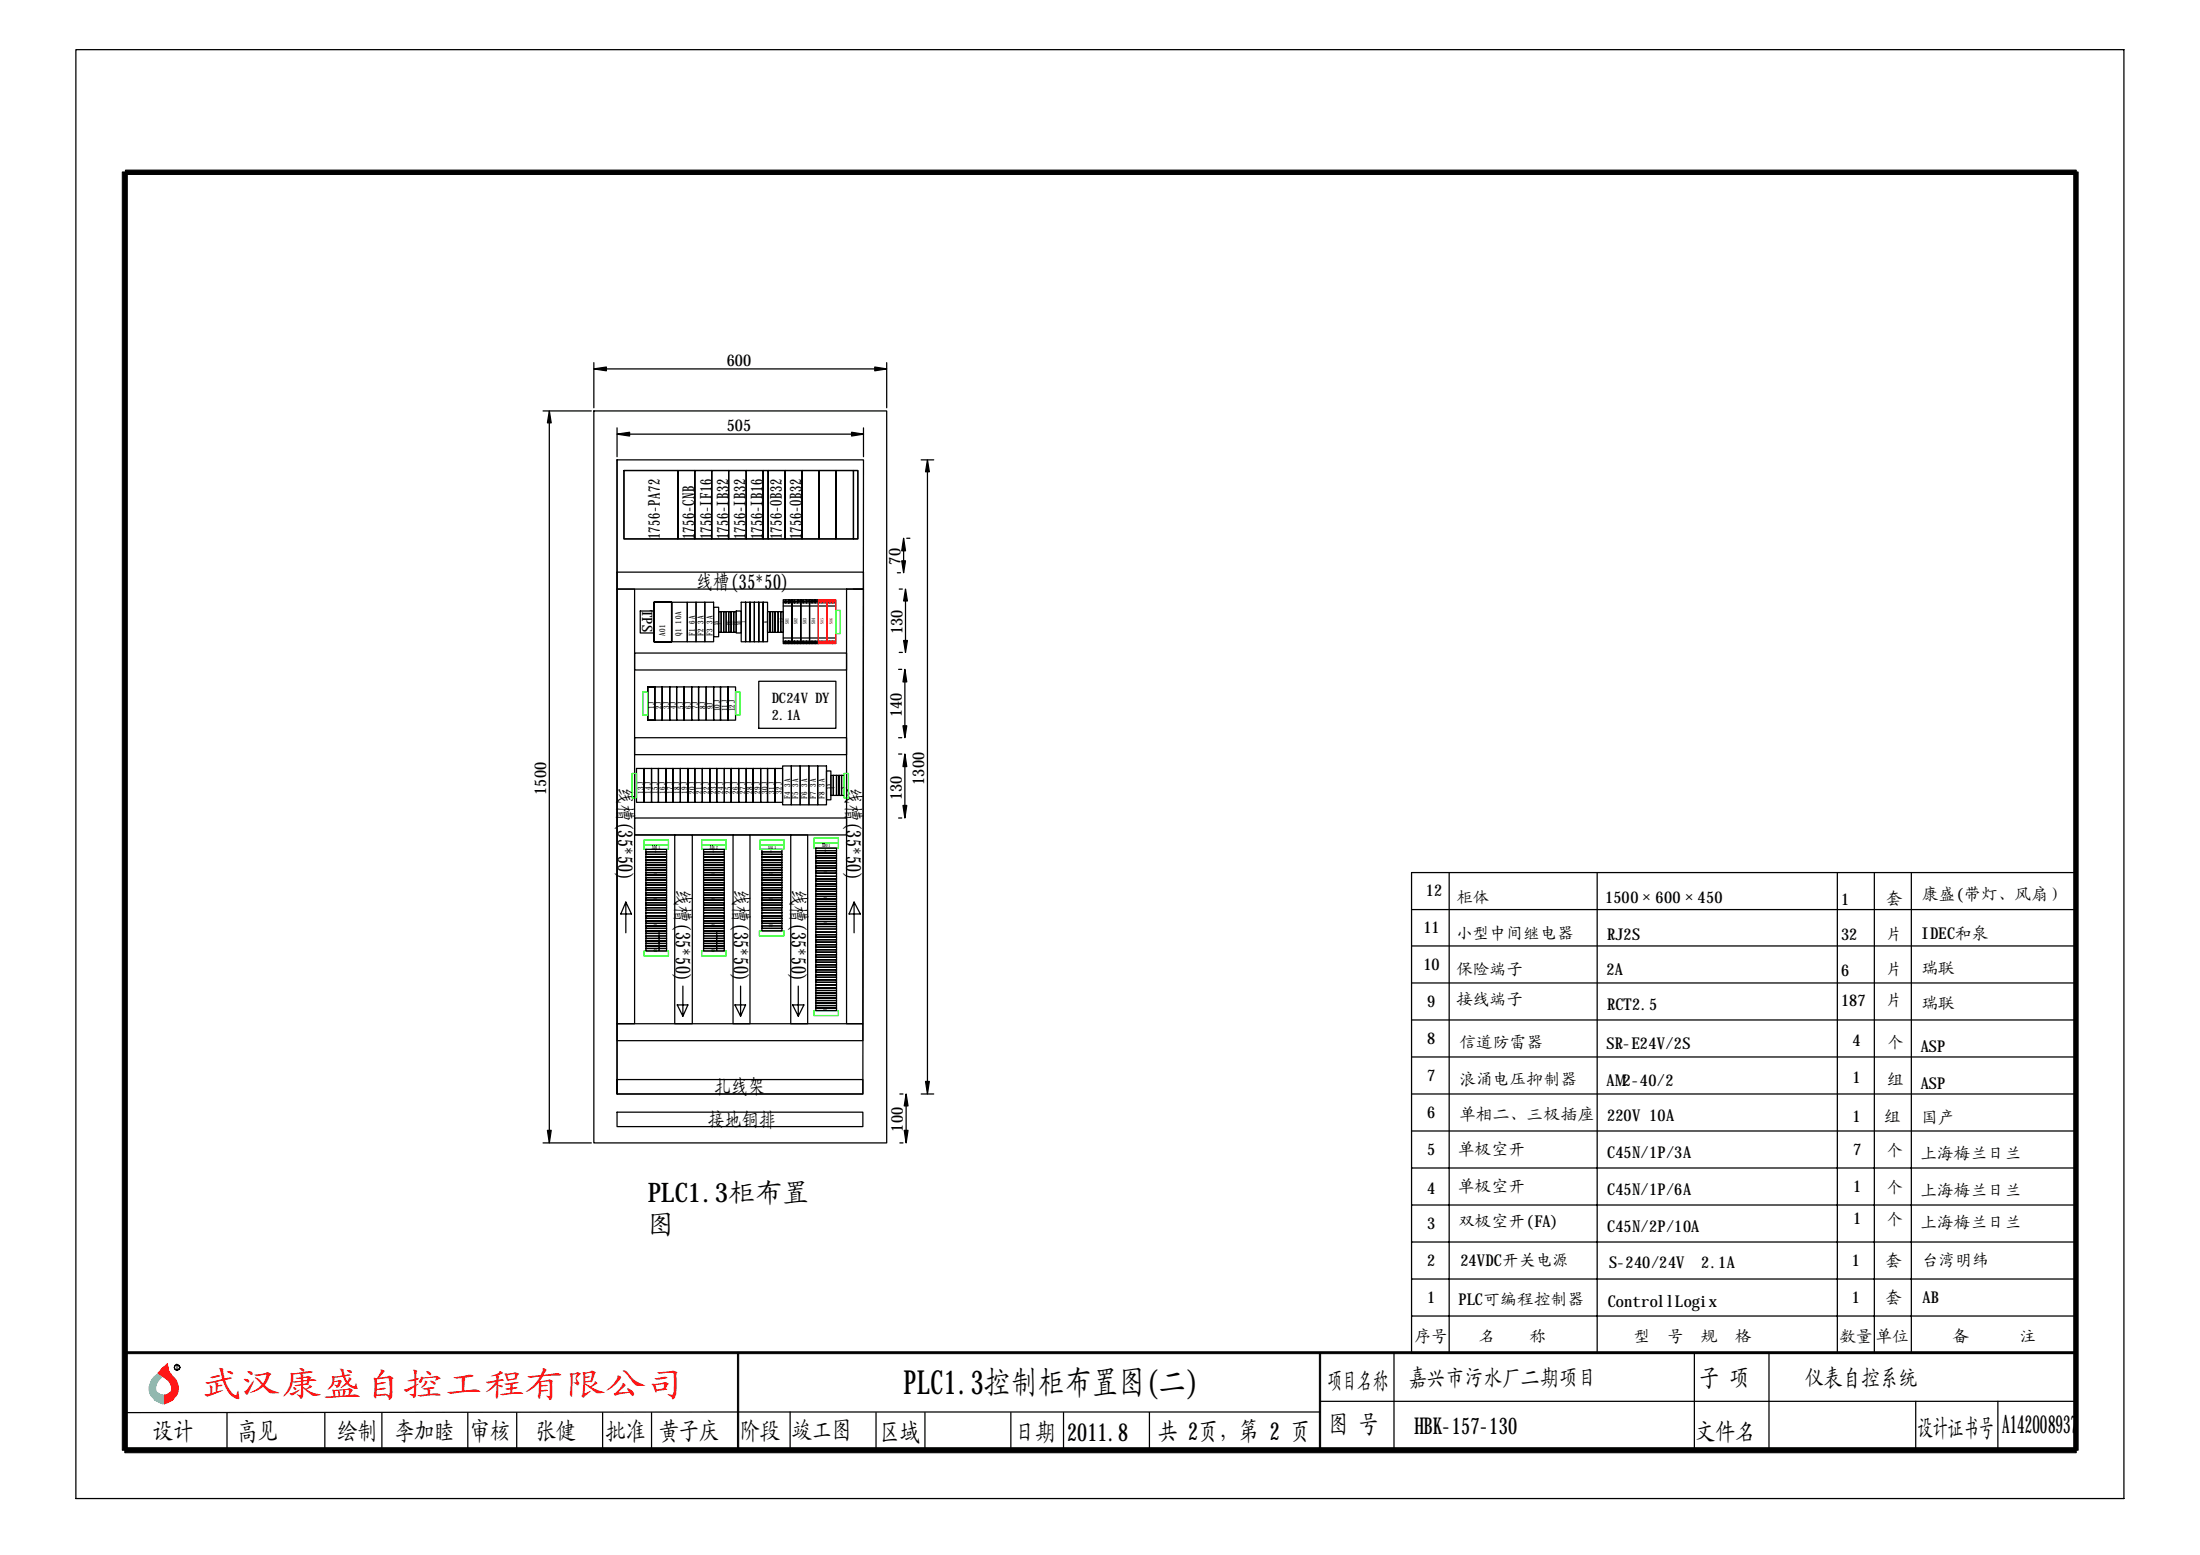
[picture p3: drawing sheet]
<svg xmlns="http://www.w3.org/2000/svg" width="297mm" height="210mm" viewBox="0 0 297 210" stroke-linecap="round" stroke-linejoin="round" font-family="sans-serif">
<g fill="none" stroke="#000" stroke-width=".17">
<path d="M10.2 6.7h276.6v195.6h-276.6zM73.3 55.5h6.5M74.2 57.1v95.5M80.2 55.5h39.5v98.8h-39.5zM80.2 49v6M81.9 49.8h36.2M83.3 57.8v3.9M85 58.6h30M116.6 57.8v3.9M119.7 49v6M83.3 62.1h33.3l-.1 85.6h-33.2zM83.3 77.2h33.3v2.3h-33.3z"/>
<path d="M83.3 79.5h2.4v58.7h-2.4zM83.3 62.1v85.6M84.2 63.5h31.6v9.2h-31.6zM84.2 63.5h7.3v9.2h-7.3zM91.5 63.5h2.3v9.2h-2.3zM93.8 63.5h2.3v9.2h-2.3zM96.1 63.5h2.3v9.2h-2.3zM98.4 63.5h2.4v9.2h-2.4zM100.8 63.5h2.2v9.2h-2.2zM103 63.5h.7v9.2h-.7zM103.7 63.5h2.3v9.2h-2.3zM106 63.5h2.3v9.2h-2.3z"/>
<path d="M108.3 63.5h2.3v9.2h-2.3zM110.6 63.5h2.3v9.2h-2.3zM112.9 63.5h2.3v9.2h-2.3zM114.3 79.5h2.3l-.1 58.7h-2.2zM115.2 63.5h.6v9.2h-.6zM115.2 79.5h1.4M121.2 77.3h.4M121.4 79.5h.4M122 74.4v1.3M122.4 72.7h.5M124.4 62.1h1.7M125.2 63.7v82.3"/>
<path d="M85.7 88.2h28.6v2.2h-28.6zM85.7 99.6h28.6v2.3h-28.6zM86.4 82.5h1.9v2.9h-1.9zM87.5 92.7h.9v4.5h-.9v-4.5h.9v4.5h-.9zM88.3 81.3h2.4v5.3h-2.4v-5.3h2.4v5.3h-2.4v-5.3h2.4v5.3h-2.4zM88.4 92.7h1v4.5h-1zM89.4 92.7h1v4.5h-1zM90.4 92.7h1v4.5h-1zM90.7 81.3h2.1v5.3h-2.1zM91.4 92.7h1v4.5h-1zM92.4 92.7h1v4.5h-1zM92.8 81.3h1.2v5.3h-1.2z"/>
<path d="M93.4 92.7h.9v4.5h-.9zM94 81.3h1.2v5.3h-1.2zM94.3 92.7h1v4.5h-1zM95.2 81.3h1.2v5.3h-1.2zM95.3 92.7h1.1v4.5h-1.1zM96.4 92.7h.9v4.5h-.9zM96.4 82h.6v4h-.6zM97 82.6h.4v2.8h-.4zM97.3 92.7h1v4.5h-1zM97.4 82.6h.3v2.8h-.3zM97.7 82.6h.3v2.8h-.3zM98 82.6h.4v2.8h-.4z"/>
<path d="M98.3 92.7h1v4.5h-1zM98.4 82.6h.3v2.8h-.3zM98.7 82.6h.4v2.8h-.4zM99.1 82.6h.3v2.8h-.3zM99.4 82.5h.7v2.9h-.7zM100.1 81.3h.6v5.3h-.6zM100.7 81.3h.6v5.3h-.6zM101.3 81.3h.6v5.3h-.6zM101.9 81.3h.5v5.3h-.5zM102.4 81.3h.6v5.3h-.6zM102.4 92h10.5v6.3h-10.5zM103 81.3h.6v5.3h-.6z"/>
<path d="M103.6 82.6h.4v2.8h-.4zM104 82.6h.3v2.8h-.3zM104.3 82.6h.3v2.8h-.3zM104.6 82.6h.5v2.8h-.5zM105.1 82.6h.3v2.8h-.3zM105.4 82.6h.3v2.8h-.3zM105.7 81h.4v.4v-.4h.4v.4v-.4h.4v5.9h-.4v-.4v.4h-.4v-.4v.4h-.4zM105.7 81.4h7.2M105.7 86.1h7.2M105.7 81.8h7.2M105.7 86.5h7.2M105.8 86.6h.2v.2h-.2z"/>
<path d="M105.8 81.1h.2v.1h-.2zM106.3 86.6v.2zM106.3 81.1v.1zM106.7 86.6h.1v.2h-.1zM106.7 81.1l.1 .1zM106.9 81h.4v.4v-.4h.4v.4v-.4h.4v5.9h-.4v-.4v.4h-.4v-.4v.4h-.4zM107 86.6h.2v.2h-.2zM107 81.1h.2v.1h-.2zM107.4 86.6h.1v.2h-.1zM107.4 81.1l.1 .1zM107.9 86.6v.2zM107.9 81.1v.1z"/>
<path d="M108.1 81h.4v.4v-.4h.4v.4v-.4h.4v5.9h-.4v-.4v.4h-.4v-.4v.4h-.4zM108.2 86.6h.2v.2h-.2zM108.2 81.1h.2v.1h-.2zM108.6 86.6h.1v.2h-.1zM108.6 81.1l.1 .1zM109.1 86.6v.2zM109.1 81.1v.1zM109.3 81h.3v.4v-.4h.5v.4v-.4h.4v5.9h-.4v-.4v.4h-.5v-.4v.4h-.3zM109.4 86.6h.2v.2h-.2zM109.4 81.1h.2v.1h-.2zM109.8 86.6h.1v.2h-.1zM109.8 81.1l.1 .1z"/>
<path d="M110.2 86.6h.1v.2h-.1zM110.2 81.1l.1 .1zM121.3 90.4h.5M121.3 99.6h.5M121.4 88.1h.4M122.2 92v6M122.3 81.1v5.4M85.7 110.4h28.6v2.3h-28.6zM85.7 112.7h5.4M85.9 103.7h1.1v4.6h-1.1zM87 103.7h1v4.6h-1zM87.2 114.7h2.8v.3h-2.8z"/>
<path d="M87.2 115h2.8v.3h-2.8zM87.2 115.3h2.8v.4h-2.8zM87.2 115.7h2.8v.4h-2.8zM87.2 116.1h2.8v.3h-2.8zM87.2 116.4h2.8v.4h-2.8zM87.2 116.8h2.8v.3h-2.8zM87.2 117.1h2.8v.3h-2.8zM87.2 117.4h2.8v.4h-2.8zM87.2 117.8h2.8v.3h-2.8zM87.2 118.1h2.8v.4h-2.8zM87.2 118.5h2.8v.3h-2.8zM87.2 118.8h2.8v.3h-2.8z"/>
<path d="M87.2 119.1h2.8v.4h-2.8zM87.2 119.5h2.8v.3h-2.8zM87.2 119.8h2.8v.4h-2.8zM88 103.7h.9v4.6h-.9zM88.9 103.7h1v4.6h-1zM89.9 103.7h.9v4.6h-.9zM90.8 103.7h1.1v4.6h-1.1zM91.1 112.7h2.4v25.5h-2.4zM91.9 103.7h1v4.6h-1zM92.9 103.7h.9v4.6h-.9zM93.5 112.7h5.5M93.8 103.7h1v4.6h-1z"/>
<path d="M94.8 103.7h1v4.6h-1zM95 114.7h2.8v.3h-2.8zM95 115h2.8v.3h-2.8zM95 115.3h2.8v.4h-2.8zM95 115.7h2.8v.4h-2.8zM95 116.1h2.8v.3h-2.8zM95 116.4h2.8v.4h-2.8zM95 116.8h2.8v.3h-2.8zM95 117.1h2.8v.3h-2.8zM95 117.4h2.8v.4h-2.8zM95 117.8h2.8v.3h-2.8zM95 118.1h2.8v.4h-2.8z"/>
<path d="M95 118.5h2.8v.3h-2.8zM95 118.8h2.8v.3h-2.8zM95 119.1h2.8v.4h-2.8zM95 119.5h2.8v.3h-2.8zM95 119.8h2.8v.4h-2.8zM95.8 103.7h1v4.6h-1zM96.8 103.7h1v4.6h-1zM97.8 103.7h.9v4.6h-.9zM98.7 103.7h1v4.6h-1zM99 112.7h2.3v25.5h-2.3zM99.7 103.7h1.1v4.6h-1.1zM100.8 103.7h.9v4.6h-.9z"/>
<path d="M101.3 112.7h5.5M101.7 103.7h1v4.6h-1zM102.7 103.7h.9v4.6h-.9zM102.9 114.7h2.7v.3h-2.7zM102.9 115h2.7v.3h-2.7zM102.9 115.3h2.7v.4h-2.7zM102.9 115.7h2.7v.4h-2.7zM102.9 116.1h2.7v.3h-2.7zM102.9 116.4h2.7v.4h-2.7zM102.9 116.8h2.7v.3h-2.7zM102.9 117.1h2.7v.3h-2.7zM102.9 117.4h2.7v.4h-2.7z"/>
<path d="M102.9 117.8h2.7v.3h-2.7zM102.9 118.1h2.7v.4h-2.7zM102.9 118.5h2.7v.3h-2.7zM102.9 118.8h2.7v.3h-2.7zM102.9 119.1h2.7v.4h-2.7zM102.9 119.5h2.7v.3h-2.7zM102.9 119.8h2.7v.4h-2.7zM103.6 103.7h1v4.6h-1zM104.6 103.7h1.1v4.6h-1.1zM105.7 103.4h1.1v5.2h-1.1zM106.8 112.7h2.3v25.5h-2.3zM106.8 103.4h1.2v5.2h-1.2z"/>
<path d="M108 103.4h1.2v5.2h-1.2zM109.2 103.4h1.2v5.2h-1.2zM110.2 114.5h2.7v.3h-2.7zM110.2 114.8h2.7v.4h-2.7zM110.2 115.2h2.7v.3h-2.7zM110.2 115.5h2.7v.3h-2.7zM110.2 115.8h2.7v.4h-2.7zM110.2 116.2h2.7v.3h-2.7zM110.2 116.5h2.7v.4h-2.7zM110.2 116.9h2.7v.3h-2.7zM110.2 117.2h2.7v.3h-2.7zM110.2 117.5h2.7v.4h-2.7z"/>
<path d="M110.2 117.9h2.7v.4h-2.7zM110.2 118.3h2.7v.3h-2.7zM110.2 118.6h2.7v.4h-2.7zM110.2 119h2.7v.3h-2.7zM110.2 119.3h2.7v.3h-2.7zM110.2 119.6h2.7v.4h-2.7zM110.2 120h2.7v.3h-2.7zM110.4 103.4h1.2v5.2h-1.2zM111.6 104.1h.6v3.9h-.6zM112.2 104.7h.3v2.7h-.3zM112.5 104.7h.4v2.7h-.4zM112.9 104.7h.4v2.7h-.4z"/>
<path d="M113.3 104.7h.3v2.7h-.3zM113.6 104.7h.4v2.7h-.4zM121.3 101.8h.5M121.3 110.4h.5M122.2 103.5v5.2M195.7 117.8v64.8M215.6 117.8v64.8M248.1 117.8v64.8M253.1 117.8v64.8M258.1 117.8v64.8M280.3 117.8h-89.7v64.8h89.7M83.3 138.2h33.2v2.3h-33.2z"/>
<path d="M84.5 121.8l.8 1.6h-1.5zM84.5 121.8v4.1M87.2 120.2h2.8v.3h-2.8zM87.2 120.5h2.8v.3h-2.8zM87.2 120.8h2.8v.4h-2.8zM87.2 121.2h2.8v.3h-2.8zM87.2 121.5h2.8v.3h-2.8zM87.2 121.8h2.8v.4h-2.8zM87.2 122.2h2.8v.3h-2.8zM87.2 122.5h2.8v.4h-2.8zM87.2 122.9h2.8v.3h-2.8zM87.2 123.2h2.8v.4h-2.8z"/>
<path d="M87.2 123.6h2.8v.4h-2.8zM87.2 124h2.8v.3h-2.8zM87.2 124.3h2.8v.3h-2.8zM87.2 124.6h2.8v.4h-2.8zM87.2 125h2.8v.3h-2.8zM87.2 125.3h2.8v.4h-2.8zM87.2 125.7h2.8v.3h-2.8zM87.2 126h2.8v.3h-2.8zM87.2 126.3h2.8v.4h-2.8zM87.2 126.7h2.8v.3h-2.8zM87.2 127h2.8v.4h-2.8zM87.2 127.4h2.8v.3h-2.8z"/>
<path d="M87.2 127.7h2.8v.3h-2.8zM87.2 128h2.8v.4h-2.8zM89 125.7v2.6M91.4 135.7h1.5l-.7 1.5zM92.2 133.1v4.1M95 120.2h2.8v.3h-2.8zM95 120.5h2.8v.3h-2.8zM95 120.8h2.8v.4h-2.8zM95 121.2h2.8v.3h-2.8zM95 121.5h2.8v.3h-2.8zM95 121.8h2.8v.4h-2.8zM95 122.2h2.8v.3h-2.8z"/>
<path d="M95 122.5h2.8v.4h-2.8zM95 122.9h2.8v.3h-2.8zM95 123.2h2.8v.4h-2.8zM95 123.6h2.8v.4h-2.8zM95 124h2.8v.3h-2.8zM95 124.3h2.8v.3h-2.8zM95 124.6h2.8v.4h-2.8zM95 125h2.8v.3h-2.8zM95 125.3h2.8v.4h-2.8zM95 125.7h2.8v.3h-2.8zM95 126h2.8v.3h-2.8zM95 126.3h2.8v.4h-2.8z"/>
<path d="M95 126.7h2.8v.3h-2.8zM95 127h2.8v.4h-2.8zM95 127.4h2.8v.3h-2.8zM95 127.7h2.8v.3h-2.8zM95 128h2.8v.4h-2.8zM96.8 125.7v2.6M99.2 135.7h1.5l-.7 1.5zM100 133.1v4.1M102.9 120.2h2.7v.3h-2.7zM102.9 120.5h2.7v.3h-2.7zM102.9 120.8h2.7v.4h-2.7zM102.9 121.2h2.7v.3h-2.7z"/>
<path d="M102.9 121.5h2.7v.3h-2.7zM102.9 121.8h2.7v.4h-2.7zM102.9 122.2h2.7v.3h-2.7zM102.9 122.5h2.7v.4h-2.7zM102.9 122.9h2.7v.3h-2.7zM102.9 123.2h2.7v.4h-2.7zM102.9 123.6h2.7v.4h-2.7zM102.9 124h2.7v.3h-2.7zM102.9 124.3h2.7v.3h-2.7zM102.9 124.6h2.7v.4h-2.7zM102.9 125h2.7v.3h-2.7zM102.9 125.3h2.7v.4h-2.7z"/>
<path d="M107 135.7h1.5l-.7 1.5zM107.8 133.1v4.1M110.2 120.3h2.7v.4h-2.7zM110.2 120.7h2.7v.3h-2.7zM110.2 121h2.7v.3h-2.7zM110.2 121.3h2.7v.4h-2.7zM110.2 121.7h2.7v.3h-2.7zM110.2 122h2.7v.4h-2.7zM110.2 122.4h2.7v.3h-2.7zM110.2 122.7h2.7v.3h-2.7zM110.2 123h2.7v.4h-2.7zM110.2 123.4h2.7v.3h-2.7z"/>
<path d="M110.2 123.7h2.7v.4h-2.7zM110.2 124.1h2.7v.3h-2.7zM110.2 124.4h2.7v.3h-2.7zM110.2 124.7h2.7v.4h-2.7zM110.2 125.1h2.7v.3h-2.7zM110.2 125.4h2.7v.4h-2.7zM110.2 125.8h2.7v.4h-2.7zM110.2 126.2h2.7v.3h-2.7zM110.2 126.5h2.7v.3h-2.7zM110.2 126.8h2.7v.4h-2.7zM110.2 127.2h2.7v.3h-2.7zM110.2 127.5h2.7v.4h-2.7z"/>
<path d="M110.2 127.9h2.7v.3h-2.7zM110.2 128.2h2.7v.3h-2.7zM110.2 128.5h2.7v.4h-2.7zM110.2 128.9h2.7v.3h-2.7zM110.2 129.2h2.7v.4h-2.7zM110.2 129.6h2.7v.3h-2.7zM110.2 129.9h2.7v.3h-2.7zM110.2 130.2h2.7v.4h-2.7zM110.2 130.6h2.7v.3h-2.7zM110.2 130.9h2.7v.3h-2.7zM110.2 131.2h2.7v.4h-2.7zM110.2 131.6h2.7v.3h-2.7z"/>
<path d="M110.2 131.9h2.7v.4h-2.7zM110.2 132.3h2.7v.3h-2.7zM110.2 132.6h2.7v.3h-2.7zM110.2 132.9h2.7v.5h-2.7zM110.2 133.4h2.7v.3h-2.7zM110.2 133.7h2.7v.3h-2.7zM110.2 134h2.7v.4h-2.7zM110.2 134.4h2.7v.3h-2.7zM110.2 134.7h2.7v.4h-2.7zM110.2 135.1h2.7v.3h-2.7zM110.2 135.4h2.7v.3h-2.7zM110.2 135.7h2.7v.4h-2.7z"/>
<path d="M110.2 136.1h2.7v.3h-2.7zM115.3 121.8l.9 1.6h-1.6zM115.3 121.8v4.1M190.6 122.8h89.7M190.6 127.7h89.7M190.6 132.7h89.7M190.6 137.7h89.7M73.3 154.3h6.5M83.3 150.1h33.2v2h-33.2zM83.3 145.7h33.2v2h-33.2zM121.5 147.7h.4M121.5 154.3h.4"/>
<path d="M122.3 149.3v3.3M124.4 147.7h1.7M190.6 157.7h89.7M190.6 142.7h89.7M190.6 147.7h89.7M190.6 152.7h89.7M190.6 162.7h89.7M190.6 167.7h89.7M190.6 172.6h89.7M190.6 177.6h89.7M23.6 184.3l.3-.1 .4 .4-.2 .2-.2 .1-.3-.1-.1-.2zM30.6 190.7v5.1"/>
<path d="M43.9 190.7v5.1M51.6 190.7v5.1M63.2 190.7v5.1M69.8 190.7v5.1M81.4 190.7v5.1M88 190.7v5.1M106.7 190.6v5.2M118.3 190.7v5.1M124.9 190.7v5.1M136.5 190.7v5.1M143.6 190.7v5.1M155.2 190.7v5.1"/>
<path d="M178.2 190.6l-161.2 .1M178.3 189.2h102.1M188.2 182.6v13.2M228.8 182.6v13.2M238.8 182.6v13.2M258.7 189.2v6.6M269.7 189.2v6.6"/>
</g>
<g fill="#000" stroke="#000" stroke-width=".14">
<path d="M23.6 184.3l-.1 .3zM23.5 184.6l.1 .2z"/>
<path d="M16.9 23h263.4v.6h-263.4z" fill-rule="evenodd"/>
<path d="M16.5 23.2h.7v172.6h-.7z" fill-rule="evenodd"/>
<path d="M16.8 195.4h263.5v.7h-263.5z" fill-rule="evenodd"/>
<path d="M17 182.5h263.4v.2h-263.4z" fill-rule="evenodd"/>
<path d="M23.6 184.3l.3-.1z" fill-rule="evenodd"/>
<path d="M23.9 184.2l.3 .1-.3-.1z" fill-rule="evenodd"/>
<path d="M23.6 184.8l.3 .1v.1z" fill-rule="evenodd"/>
<path d="M24.1 184.3h.1l.1 .3z" fill-rule="evenodd"/>
<path d="M23.9 184.9l.3-.1-.3 .2z" fill-rule="evenodd"/>
<path d="M24.3 184.6l-.1 .2h-.1z" fill-rule="evenodd"/>
<path d="M99.6 182.6h.1v13.2h-.1z" fill-rule="evenodd"/>
<path d="M178.1 182.6h.2v13.2h-.2z" fill-rule="evenodd"/>
<path d="M280 23.2h.6v172.6h-.6z" fill-rule="evenodd"/>
</g>
<path d="M21.9 184.7l.7-.6a2.37 2.37 0 0 0 .3 1.3 2.19 2.19 0 0 1 1.1 2.3 2.19 2.19 0 0 1-1.8 1.8v-1.2l.4-.1a.86 .86 0 0 0 .4-1.4 4.4 4.4 0 0 0-1.7-1.5z" fill-rule="evenodd" fill="#f00" stroke="#f00" stroke-width=".17"/>
<path d="M20.8 185.9l.5-.4 .5 .4a1.75 1.75 0 0 0-.7 2l.2 .2a.6 .6 0 0 0 .7 .2v1.2a2.25 2.25 0 0 1-1.8-1.9 2.7 2.7 0 0 1 .6-1.7z" fill-rule="evenodd" fill="#00bfff" stroke="#00bfff" stroke-width=".17"/>
<g fill="#000" stroke="#000" stroke-width=".17">
<path d="M74.2 55.5l.2 1.6h-.5z" fill-rule="evenodd"/>
<path d="M80.2 49.8l1.7-.3v.6z" fill-rule="evenodd"/>
<path d="M83.3 58.6l1.7-.3v.6z" fill-rule="evenodd"/>
<path d="M115 58.3l1.6 .3-1.6 .3z" fill-rule="evenodd"/>
<path d="M118.1 49.5l1.6 .3-1.6 .3z" fill-rule="evenodd"/>
<path d="M122 72.7l.3 1.7h-.5z" fill-rule="evenodd"/>
<path d="M121.8 75.7h.5l-.3 1.6z" fill-rule="evenodd"/>
<path d="M125.2 62.1l.3 1.6h-.5z" fill-rule="evenodd"/>
<path d="M122.2 90.4l.2 1.6h-.5z" fill-rule="evenodd"/>
<path d="M121.9 98h.5l-.2 1.6z" fill-rule="evenodd"/>
<path d="M122.3 79.5l.2 1.6h-.5z" fill-rule="evenodd"/>
<path d="M122 86.5h.5l-.2 1.6z" fill-rule="evenodd"/>
<path d="M122.2 101.8l.2 1.7h-.5z" fill-rule="evenodd"/>
<path d="M121.9 108.7h.5l-.2 1.7z" fill-rule="evenodd"/>
<path d="M73.9 152.6h.5l-.2 1.7z" fill-rule="evenodd"/>
<path d="M122.3 147.7l.3 1.6h-.5z" fill-rule="evenodd"/>
<path d="M122.1 152.6h.5l-.3 1.7z" fill-rule="evenodd"/>
<path d="M125 146h.5l-.3 1.7z" fill-rule="evenodd"/>
</g>
<g fill="none" stroke="#0f0" stroke-width=".17">
<path d="M86.8 93.4h.7v3.1h-.7zM99.3 93.4h.6v3.1h-.6zM112.9 82.4h.6v3.1h-.6zM85.3 104.4h.6v3.3h-.6zM87 113.4h3.3v.7h-3.3zM87 114.1h3.3v.6h-3.3zM94.7 113.4h3.3v.7h-3.3zM94.7 114.1h3.3v.6h-3.3zM102.6 114.1h3.2v.6h-3.2zM102.6 113.4h3.2v.7h-3.2zM109.9 113.1h3.3v.7h-3.3zM109.9 113.8h3.3v.7h-3.3z"/>
<path d="M114 104.4h.6v3.3h-.6zM87 128.4h3.3v.6h-3.3zM94.7 128.4h3.3v.6h-3.3zM102.5 125.7h3.3v.6h-3.3zM109.9 136.4h3.3v.7h-3.3z"/>
</g>
<g fill="none" stroke="#f00" stroke-width=".17">
<path d="M110.5 81h.3v.4v-.4h.5v.4v-.4h.4v5.9h-.4v-.4v.4h-.5v-.4v.4h-.3zM110.6 86.6h.1v.2h-.1zM110.6 81.1h.1v.1h-.1zM111 86.6h.1v.2h-.1zM111 81.1l.1 .1zM111.4 86.6h.1v.2h-.1zM111.4 81.1l.1 .1zM111.7 81h.3v.4v-.4h.4v.4v-.4h.5v5.9h-.5v-.4v.4h-.4v-.4v.4h-.3zM111.8 86.6h.1v.2h-.1zM111.8 81.1h.1v.1h-.1zM112.2 86.6h.1v.2h-.1zM112.2 81.1l.1 .1z"/>
<path d="M112.6 86.6h.1v.2h-.1zM112.6 81.1l.1 .1z"/>
</g>
<text font-size="4.5" fill="#f00" x="27.3" y="188.4">武汉康盛自控工程有限公司</text>
<text font-size="4.5" x="122" y="188.2">PLC1.3控制柜布置图(二)</text>
<g font-size="3.6">
<text x="87.5" y="162.2">PLC1.3柜布置</text>
<text x="87.5" y="166.6">图</text>
</g>
<g font-size="3.4">
<text x="179.2" y="187.6">项目名称</text>
<text x="229.4" y="187.2">子 项</text>
<text x="20.7" y="194.4">设计</text>
<text x="32.1" y="194.4">高见</text>
<text x="45.6" y="194.3">绘制</text>
<text x="53.3" y="194.3">李加睦</text>
<text x="63.5" y="194.4">审核</text>
<text x="72.4" y="194.4">张健</text>
<text x="81.8" y="194.4">批准</text>
<text x="89" y="194.4">黄子庆</text>
<text x="99.9" y="194.4">阶段</text>
<text x="106.9" y="194.2">竣工图</text>
<text x="118.8" y="194.5">区域</text>
<text x="137.1" y="194.5">日期</text>
<text x="144.1" y="194.5">2011.8</text>
<text x="156.4" y="194.4">共 2页，第 2 页</text>
<text x="179.4" y="193.4">图 号</text>
<text x="228.9" y="194.5">文件名</text>
<text x="259" y="194">设计证书号</text>
<text x="270.3" y="193.5">A142008937</text>
</g>
<g font-size="3.1">
<text x="190.2" y="187.1">嘉兴市污水厂二期项目</text>
<text x="243.8" y="187.1">仪表自控系统</text>
<text x="190.9" y="193.6">HBK-157-130</text>
</g>
<g font-size="2.8">
<text x="94.1" y="79.5">线槽(35*50)</text>
<text x="83.5" y="106.4" transform="rotate(90 83.5 106.4)">线槽(35*50)</text>
<text x="114.3" y="106.4" transform="rotate(90 114.3 106.4)">线槽(35*50)</text>
<text x="91.3" y="120.1" transform="rotate(90 91.3 120.1)">线槽(35*50)</text>
<text x="99.1" y="120.1" transform="rotate(90 99.1 120.1)">线槽(35*50)</text>
<text x="106.8" y="120.1" transform="rotate(90 106.8 120.1)">线槽(35*50)</text>
<text x="96.5" y="147.7">扎线架</text>
<text x="95.7" y="152.1">接地铜排</text>
</g>
<g font-size="2.2">
<text x="98.1" y="49.4">600</text>
<text x="98.1" y="58.2">505</text>
<text x="89.1" y="72.7" transform="rotate(-90 89.1 72.7)">1756-PA72</text>
<text x="93.7" y="72.7" transform="rotate(-90 93.7 72.7)">1756-CNB</text>
<text x="96.1" y="72.7" transform="rotate(-90 96.1 72.7)">1756-IF16</text>
<text x="98.4" y="72.7" transform="rotate(-90 98.4 72.7)">1756-IB32</text>
<text x="100.7" y="72.7" transform="rotate(-90 100.7 72.7)">1756-IB32</text>
<text x="103" y="72.7" transform="rotate(-90 103 72.7)">1756-IB16</text>
<text x="105.6" y="72.7" transform="rotate(-90 105.6 72.7)">1756-OB32</text>
<text x="108.2" y="72.7" transform="rotate(-90 108.2 72.7)">1756-OB32</text>
<text x="121.6" y="76.2" transform="rotate(-90 121.6 76.2)">70</text>
<text x="121.8" y="85.6" transform="rotate(-90 121.8 85.6)">130</text>
<text x="121.8" y="96.8" transform="rotate(-90 121.8 96.8)">140</text>
<text x="73.7" y="107.3" transform="rotate(-90 73.7 107.3)">1500</text>
<text x="121.8" y="108" transform="rotate(-90 121.8 108)">130</text>
<text x="124.8" y="105.9" transform="rotate(-90 124.8 105.9)">1300</text>
<text x="192.2" y="126">11</text>
<text x="192.5" y="120.9">12</text>
<text x="196.7" y="121.9">柜体</text>
<text x="216.7" y="121.9">1500×600×450</text>
<text x="248.6" y="122.1">1</text>
<text x="254.7" y="122">套</text>
<text x="259.6" y="121.5">康盛(带灯、风扇）</text>
<text x="192.2" y="131">10</text>
<text x="196.7" y="131.6">保险端子</text>
<text x="196.7" y="126.8">小型中间继电器</text>
<text x="216.9" y="131.6">2A</text>
<text x="217" y="126.9">RJ2S</text>
<text x="248.6" y="131.8">6</text>
<text x="248.6" y="126.9">32</text>
<text x="254.7" y="131.7">片</text>
<text x="254.7" y="126.8">片</text>
<text x="259.5" y="131.4">瑞联</text>
<text x="259.5" y="126.8">IDEC和泉</text>
<text x="192.7" y="135.9">9</text>
<text x="196.7" y="135.7">接线端子</text>
<text x="217" y="136.3">RCT2.5</text>
<text x="248.6" y="135.8">187</text>
<text x="254.7" y="135.7">片</text>
<text x="259.5" y="136.2">瑞联</text>
<text x="192.7" y="140.9">8</text>
<text x="197.1" y="141.4">信道防雷器</text>
<text x="216.9" y="141.7">SR-E24V/2S</text>
<text x="250.1" y="141.2">4</text>
<text x="254.8" y="141.5">个</text>
<text x="259.3" y="142">ASP</text>
<text x="192.7" y="145.9">7</text>
<text x="197.1" y="146.4">浪涌电压抑制器</text>
<text x="216.9" y="146.7">AM2-40/2</text>
<text x="250.1" y="146.2">1</text>
<text x="254.8" y="146.5">组</text>
<text x="259.3" y="147">ASP</text>
<text x="121.9" y="152.8" transform="rotate(-90 121.9 152.8)">100</text>
<text x="192.7" y="155.9">5</text>
<text x="192.7" y="150.9">6</text>
<text x="196.9" y="155.9">单极空开</text>
<text x="197.1" y="151.2">单相二、三极插座</text>
<text x="217" y="151.3">220V 10A</text>
<text x="250.1" y="151.5">1</text>
<text x="250.2" y="155.9">7</text>
<text x="254.4" y="151.5">组</text>
<text x="259.5" y="151.6">国产</text>
<text x="192.7" y="161.1">4</text>
<text x="196.9" y="160.9">单极空开</text>
<text x="217" y="161.3">C45N/1P/6A</text>
<text x="217" y="156.3">C45N/1P/3A</text>
<text x="250.2" y="160.9">1</text>
<text x="254.8" y="161.1">个</text>
<text x="254.8" y="156.1">个</text>
<text x="259.3" y="161.4">上海梅兰日兰</text>
<text x="259.3" y="156.4">上海梅兰日兰</text>
<text x="192.7" y="165.9">3</text>
<text x="196.9" y="165.6">双极空开(FA)</text>
<text x="217" y="166.3">C45N/2P/10A</text>
<text x="250.2" y="165.2">1</text>
<text x="254.8" y="165.4">个</text>
<text x="259.3" y="165.7">上海梅兰日兰</text>
<text x="192.7" y="170.9">2</text>
<text x="197.2" y="170.9">24VDC开关电源</text>
<text x="217.3" y="171.2">S-240/24V</text>
<text x="229.7" y="171.2">2.1A</text>
<text x="250" y="171">1</text>
<text x="254.6" y="171">套</text>
<text x="259.6" y="170.9">台湾明纬</text>
<text x="192.7" y="175.9">1</text>
<text x="196.9" y="176.1">PLC可编程控制器</text>
<text x="217.1" y="176.5">ControllLogix</text>
<text x="250" y="175.9">1</text>
<text x="254.6" y="175.9">套</text>
<text x="259.6" y="175.9">AB</text>
<text x="191.1" y="181.1">序号</text>
<text x="199.7" y="181.1">名</text>
<text x="206.5" y="181.1">称</text>
<text x="220.6" y="181.1">型</text>
<text x="225.1" y="181.1">号</text>
<text x="229.7" y="181.1">规</text>
<text x="234.3" y="181.1">格</text>
<text x="248.4" y="181.1">数量</text>
<text x="253.3" y="181.1">单位</text>
<text x="263.7" y="181.1">备</text>
<text x="272.7" y="181.1">注</text>
</g>
<g font-size="1.9">
<text x="86.7" y="82.4" transform="rotate(90 86.7 82.4)">TPS</text>
<text x="104.2" y="94.8">DC24V DY</text>
<text x="104.2" y="97.1">2.1A</text>
</g>
<g font-size="1.1">
<text x="89.8" y="85.9" transform="rotate(-90 89.8 85.9)">A01</text>
<text x="91.9" y="85.9" transform="rotate(-90 91.9 85.9)">Q1 10A</text>
<text x="93.8" y="85.9" transform="rotate(-90 93.8 85.9)">F1 6A</text>
<text x="95" y="85.9" transform="rotate(-90 95 85.9)">F2 3A</text>
<text x="96.2" y="85.9" transform="rotate(-90 96.2 85.9)">F3 3A</text>
<text x="88.3" y="95.7" transform="rotate(-90 88.3 95.7)">1J</text>
<text x="89.3" y="95.7" transform="rotate(-90 89.3 95.7)">2J</text>
<text x="90.3" y="95.7" transform="rotate(-90 90.3 95.7)">3J</text>
<text x="91.3" y="95.7" transform="rotate(-90 91.3 95.7)">4J</text>
<text x="92.3" y="95.7" transform="rotate(-90 92.3 95.7)">5J</text>
<text x="93.3" y="95.7" transform="rotate(-90 93.3 95.7)">6J</text>
<text x="94.2" y="95.7" transform="rotate(-90 94.2 95.7)">7J</text>
<text x="95.2" y="95.7" transform="rotate(-90 95.2 95.7)">8J</text>
<text x="96.3" y="95.8" transform="rotate(-90 96.3 95.8)">9J</text>
<text x="97.2" y="96" transform="rotate(-90 97.2 96)">10J</text>
<text x="98.2" y="96" transform="rotate(-90 98.2 96)">11J</text>
<text x="99.2" y="96" transform="rotate(-90 99.2 96)">12J</text>
<text x="86.9" y="107.1" transform="rotate(-90 86.9 107.1)">13J</text>
<text x="87.9" y="107.1" transform="rotate(-90 87.9 107.1)">14J</text>
<text x="88.8" y="107.1" transform="rotate(-90 88.8 107.1)">15J</text>
<text x="89.8" y="107.1" transform="rotate(-90 89.8 107.1)">16J</text>
<text x="90.8" y="107.1" transform="rotate(-90 90.8 107.1)">17J</text>
<text x="91.8" y="107.1" transform="rotate(-90 91.8 107.1)">18J</text>
<text x="92.8" y="107.1" transform="rotate(-90 92.8 107.1)">19J</text>
<text x="93.8" y="107.1" transform="rotate(-90 93.8 107.1)">20J</text>
<text x="94.7" y="107.1" transform="rotate(-90 94.7 107.1)">21J</text>
<text x="95.8" y="107.1" transform="rotate(-90 95.8 107.1)">22J</text>
<text x="96.7" y="107.1" transform="rotate(-90 96.7 107.1)">23J</text>
<text x="97.7" y="107.1" transform="rotate(-90 97.7 107.1)">24J</text>
<text x="98.7" y="107.1" transform="rotate(-90 98.7 107.1)">25J</text>
<text x="99.7" y="107.1" transform="rotate(-90 99.7 107.1)">26J</text>
<text x="100.7" y="107.1" transform="rotate(-90 100.7 107.1)">27J</text>
<text x="101.6" y="107.1" transform="rotate(-90 101.6 107.1)">28J</text>
<text x="102.6" y="107.1" transform="rotate(-90 102.6 107.1)">29J</text>
<text x="103.6" y="107.1" transform="rotate(-90 103.6 107.1)">30J</text>
<text x="104.6" y="107.1" transform="rotate(-90 104.6 107.1)">31J</text>
<text x="105.6" y="107.1" transform="rotate(-90 105.6 107.1)">32J</text>
<text x="106.7" y="107.9" transform="rotate(-90 106.7 107.9)">F4 3A</text>
<text x="107.8" y="107.9" transform="rotate(-90 107.8 107.9)">F5 3A</text>
<text x="109" y="107.9" transform="rotate(-90 109 107.9)">F6 3A</text>
<text x="110.2" y="107.9" transform="rotate(-90 110.2 107.9)">F7 3A</text>
<text x="111.3" y="107.9" transform="rotate(-90 111.3 107.9)">F8 3A</text>
</g>
<g font-size=".8">
<text x="97" y="84.4" transform="rotate(-90 97 84.4)">XN</text>
<text x="97.5" y="84.4" transform="rotate(-90 97.5 84.4)">1</text>
<text x="98.7" y="84.4" transform="rotate(-90 98.7 84.4)">PE</text>
<text x="99.5" y="84.4" transform="rotate(-90 99.5 84.4)">PE</text>
<text x="100.1" y="84.4" transform="rotate(-90 100.1 84.4)">XD</text>
<text x="100.7" y="84.1" transform="rotate(-90 100.7 84.1)">1</text>
<text x="103.6" y="84.1" transform="rotate(-90 103.6 84.1)">6</text>
<text x="105.8" y="84.1" transform="rotate(-90 105.8 84.1)">12</text>
<text x="112.2" y="106.4" transform="rotate(-90 112.2 106.4)">XN</text>
<text x="112.7" y="106.4" transform="rotate(-90 112.7 106.4)">4</text>
<text x="114.1" y="106.4" transform="rotate(-90 114.1 106.4)">8</text>
</g>
<g font-size=".7">
<text x="106.5" y="84.3" transform="rotate(-90 106.5 84.3)">S01</text>
<text x="107.7" y="84.3" transform="rotate(-90 107.7 84.3)">S02</text>
<text x="108.9" y="84.3" transform="rotate(-90 108.9 84.3)">S03</text>
<text x="110.1" y="84.3" transform="rotate(-90 110.1 84.3)">S04</text>
<text x="88.1" y="114.7">XDI1</text>
<text x="88.2" y="118.2">10</text>
<text x="88.4" y="115.2">1</text>
<text x="95.8" y="114.7">XDI2</text>
<text x="96" y="118.2">10</text>
<text x="96.2" y="115.2">1</text>
<text x="103.7" y="114.7">XAI1</text>
<text x="103.8" y="118.2">10</text>
<text x="104" y="115.2">1</text>
<text x="111" y="114.4">XDO1</text>
<text x="111.2" y="118">10</text>
<text x="111.3" y="115">1</text>
<text x="88.2" y="121.7">20</text>
<text x="88.2" y="125.1">30</text>
<text x="96" y="121.7">20</text>
<text x="96" y="125.1">30</text>
<text x="103.8" y="121.7">20</text>
<text x="103.8" y="125.1">30</text>
<text x="111.2" y="124.8">30</text>
<text x="111.2" y="121.4">20</text>
<text x="88.2" y="128.5">40</text>
<text x="96" y="128.5">40</text>
<text x="111.2" y="136.5">64</text>
</g>
<g font-size=".7" fill="#f00">
<text x="111.3" y="84.3" transform="rotate(-90 111.3 84.3)">S05</text>
<text x="112.4" y="84.3" transform="rotate(-90 112.4 84.3)">S06</text>
</g>
<text font-size=".6" x="23.8" y="184.8">R</text>
</svg>
